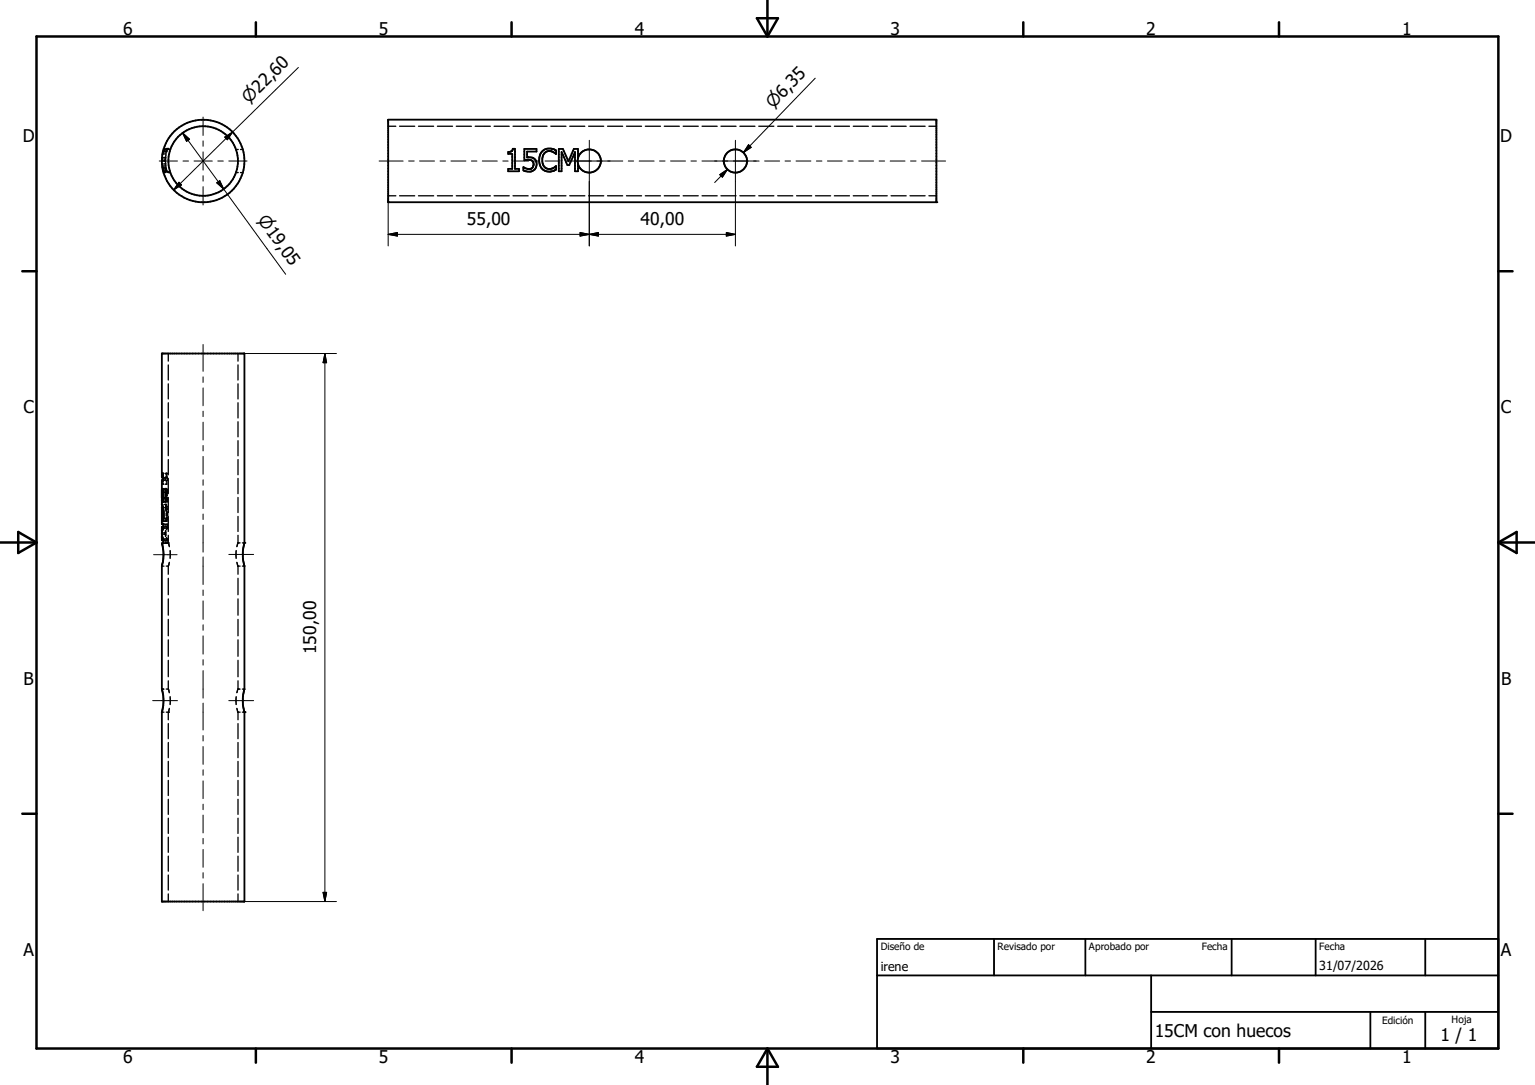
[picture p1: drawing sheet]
<svg xmlns="http://www.w3.org/2000/svg" width="297mm" height="210mm" viewBox="0 0 297 210" stroke-linecap="round" stroke-linejoin="round" font-family="sans-serif">
<g fill="none" stroke="#000" stroke-width=".25">
<path d="M31.3 31.2h.2M31.3 31.1h.2M31.3 30.9h.2M31.3 31h.2M31.3 31.7h.3M31.3 30.6h.3M31.3 32h.3M31.3 30.5h.3M31.4 32.2h.2M31.4 29.8h.3M31.4 32.5h.3M31.4 32.4h.2"/>
<path d="M31.4 32.6h.3M31.5 32.7h.2M31.5 29.4h.2M31.5 32.8h.2M31.5 29.3h.3M31.5 33h.3M31.5 29.2h.3M31.5 33.1h.3M31.6 33.1h.2M31.6 29.1h.2M31.6 33.2h.2M31.6 28.9h.5"/>
<path d="M31.6 33.4h.5M31.7 28.8h.2M31.8 31.2h.2M31.8 31.1h.2M31.8 31h.2M31.8 31.7h.3M31.8 30.6h.3M31.8 30.9h.2M31.8 32h.3M31.8 30.5h.3M31.9 32.2h.2M31.9 32.4h.2"/>
<path d="M31.9 29.8h.3M31.9 32.5h.2M31.9 32.5h.3M31.9 32.6h.3M32 32.7h.2M32 32.8h.2M32 29.3h.3M32 33h.3M32 31.3l.1 .4M32 29.2h.3M32 33.1h.3M32.1 30.6l-.1 .4"/>
<path d="M32.1 31.7v.5M32.1 33.1h.2M32.1 33.2h.2M32.1 29.1h.2M32.1 30v.6M32.2 28.8h.2M32.2 32.7l.1 .4M32.3 33.1v.1M32.3 33.2h.1M32.4 28.8l-.2 .6h-.2M32.4 28.8h.1M32.5 28.9h.4"/>
<path d="M32.5 33.4h.4M45.6 28.9h.5M45.6 33.4h.5M46.5 28.9h.5M46.5 33.4h.5M75.1 24.4h1.5M75.1 37.9h1.5M77.3 24.4h2.9M77.3 37.9h2.9M81 24.4h2.9M81 37.9h2.9M84.6 24.4h3"/>
<path d="M84.6 37.9h3M88.3 24.4h2.9M88.3 37.9h2.9M92 24.4h2.9M92 37.9h2.9M95.6 24.4h2.9M95.6 37.9h2.9M99.3 24.4h2.9M99.3 37.9h2.9M102.9 24.4h2.9M102.9 37.9h2.9M106.6 24.4h2.9"/>
<path d="M106.6 37.9h2.9M110.2 24.4h3M110.2 37.9h3M113.9 24.4h2.9M113.9 37.9h2.9M117.6 24.4h2.9M117.6 37.9h2.9M121.2 24.4h2.9M121.2 37.9h2.9M124.9 24.4h2.9M124.9 37.9h2.9M128.5 24.4h2.9"/>
<path d="M128.5 37.9h2.9M132.2 24.4h2.9M132.2 37.9h2.9M135.8 24.4h3M135.8 37.9h3M139.5 24.4h2.9M139.5 37.9h2.9M143.2 24.4h2.9M143.2 37.9h2.9M146.8 24.4h2.9M146.8 37.9h2.9M150.5 24.4h2.9"/>
<path d="M150.5 37.9h2.9M154.1 24.4h3M154.1 37.9h3M157.8 24.4h2.9M157.8 37.9h2.9M161.4 24.4h3M161.4 37.9h3M165.1 24.4h2.9M165.1 37.9h2.9M168.8 24.4h2.9M168.8 37.9h2.9M172.4 24.4h2.9"/>
<path d="M172.4 37.9h2.9M176.1 24.4h2.9M176.1 37.9h2.9M179.7 24.4h1.5M179.7 37.9h1.5M32.6 68.4v1.5M32.6 70.6v3M32.6 74.3v2.9M32.6 78v2.9M46.1 68.4v1.5M46.1 70.6v3M46.1 74.3v2.9"/>
<path d="M46.1 78v2.9M31.3 97.1h.1M31.3 98.3v.1M31.3 97.6h.2M31.3 98.4h.1M31.3 96.5h.1M31.3 96.5h.3M31.3 96.3h.3M31.4 98.5v.5M31.4 96.5h.1M31.4 97l-.1 .2h.3M31.4 96.3v.1"/>
<path d="M31.4 96.3h.3M31.4 94.6h.2M31.4 96.1h.1M31.4 94.9v.2M31.4 96.1v.2M31.4 96.9h.1M31.4 95.1l.1 .2M31.4 95.1h.3M31.5 98.3v.4M31.5 91.6v.3M31.5 92.2v.2M31.5 93v.2"/>
<path d="M31.5 93.5v.2h.2M31.5 95.5v.4M31.5 99.3v.6M31.5 94.6l.1 .3M31.5 91.6h.2M31.5 96.4l-.1 .5M31.5 98.3h.2M31.6 99.1h.1M31.6 99.8h.1M31.6 91.6v.3M31.6 92.2v.2h.2M31.6 93v.2"/>
<path d="M31.6 93.5v.2M31.6 95.3v.8M31.6 99.1v.7M31.6 94.6h-.2v.2M31.7 93h.2M31.7 92.5h.2M31.7 94.7h.2M31.7 97.1h.2M31.7 95.3h.2M31.8 96.5h.3M31.8 96.3h.2M31.8 97.6h.2"/>
<path d="M31.9 98.3h.1M31.9 94.6h.3M31.9 94.6h.2M31.9 96.3h.2M31.9 95.1h.3M32 92.4h.2M32 91.6h.3M32 97.6h.1M32 98.3h.1M32 92.4v.2M32 92.8v.2M32 94.7v.4"/>
<path d="M32 95.3v.5M32 96.1v.3M32 96.5h.1M32 97.6v.2M32 98v.3M32 97.7h.1M32 98.3l.1 .1M32.1 96.4h.1M32.1 95.6h.1M32.1 96.5l-.1 .6M32.1 95.4v-.1h.2v.6M32.1 95.6v.4"/>
<path d="M32.1 96.4v.1M32.1 97.7v.1M32.1 97.8h.1M32.1 97.7h.1M32.1 98.4h.1M32.1 97.1l-.3 .1M32.1 98.5l.1 .5M32.1 96.5h.1M32.1 97.1h.1M32.1 98h.1M32.1 98.5h.1M32.1 98l.2 .7"/>
<path d="M32.1 98.5l.1 .4M32.1 94.6v.2M32.1 96.3v.1M32.1 97v.1M32.2 94.7h.2v.8M32.2 91.6v.3M32.2 92.2v.2M32.2 94.9v.2M32.2 96.2l-.1 .1M32.2 92.5h.2M32.2 95.1v.2M32.2 92.4h.1"/>
<path d="M32.2 95.9h.1M32.2 93.5v.2M32.2 95.5v.4M32.2 99.3v.6M32.2 96.1v.1M32.2 98h.1M32.2 94.6l.1 .3M32.2 98l.2 .7M32.2 91.6v.4M32.3 96.5v.6M32.3 92.3h.1M32.3 96.5l-.1 .4"/>
<path d="M32.3 91.6h.1M32.3 91.6v.8M32.3 93v.7h-.3M32.3 96.4v.1M32.3 99.3v.6M32.3 92.4l.1 .1M32.3 95.3v.8M32.3 99.1v.7M32.4 92.5h.1M32.4 99.1h.1M32.4 92.5v.2M32.4 92.8v.2h-.2v.2"/>
<path d="M32.4 96.3v.8h-.2M32.4 99.1v.8M32.6 81.6v3M32.6 85.3v2.9M32.6 89v2.9M32.6 92.6v3M32.6 96.3v2.9M32.6 100v2.9M46.1 81.6v3M46.1 85.3v2.9M46.1 89v2.9M46.1 92.6v3"/>
<path d="M46.1 96.3v2.9M46.1 100v2.9M31.3 103.3h.1M31.3 109.6h.4M31.3 103.3h.2M31.3 103v.2M31.3 103.3v.2h.3M31.3 103.5v.1M31.3 103.1h.3M31.4 100.9h.1M31.4 100.9h.4M31.4 100.7h.1"/>
<path d="M31.4 100.7v.2M31.4 100.4v.2M31.4 100.4h.3M31.4 100.1v.3M31.5 100.7v.2M31.5 100.3v.2M31.5 100.3h.4M31.6 100.1h.1M31.6 100.1l-.1 .2M31.6 100.9h.2M31.7 102h.2M31.7 104.6h.2"/>
<path d="M31.7 101.5h.2M31.7 102.2h.2M31.7 104.3h.2M31.7 105.2h.2M31.8 103.3h.2M31.8 103.1h.3M31.8 103.5h.3M31.9 100.4h.3M32 101.5v.1M32 101.8v.2M32 102.7v.2M32 103.6v.2"/>
<path d="M32 104.6v.2M32 104.9l.1 .3M32 105.1h.2M32 102.9l.1 .2M32.1 102h.2M32.1 103.1v.1M32.1 103.3v.2M32.1 103.5l-.1 .2M32.1 104.6h.2M32.1 102.9v.8M32.1 104.2l.1 .4M32.1 100.7v.2h.2l.1-.2"/>
<path d="M32.1 100.6h.1M32.2 101.5h.2v.2M32.2 109.6h.4v1.6M32.2 102.2h.2M32.2 104.3h.2M32.2 100.9h.1M32.2 100.4l-.1 .2M32.2 100.3h.2M32.2 100.1v.3M32.2 100.7v.2h-.3M32.2 104l.2 .3M32.2 100.5h.1"/>
<path d="M32.2 102l-.1 .3M32.2 100.7v.2M32.3 100.1v.1M32.3 100.2l-.1 .3M32.3 102h.1M32.3 104.6h.1M32.3 101.5v.1M32.3 101.8v.2M32.3 104.6v.2M32.3 105v.2M32.3 100.1v.4M32.4 105.1h.2"/>
<path d="M32.4 100.3v.2M32.4 102v.2M32.4 104.3v.3M32.4 104.9v.3h-.2M32.4 102.2l-.2 .4M32.4 100.1v.2M32.6 105.1h.1M32.6 105.1l.2 .7M32.6 103.6v1.5M32.6 111.9v3.2M32.6 115.9v3.2M32.6 119.9v3.2"/>
<path d="M32.8 108.8l-.2 .7M32.9 106.6v1.5M45.7 106.6v1.5M45.8 108.8l.3 .8M46.1 105.1h.1M46.1 103.6v1.5M46.1 109.6v1.6M46.1 111.9v3.2M46.1 115.9v3.2M46.1 119.9v3.2M46.1 105.1l-.3 .7M46.1 105.1h.4"/>
<path d="M46.1 109.6h.4M46.9 105.1h.4M46.9 109.6h.4M31.3 133.4h.4M31.3 137.9h.4M32.2 133.4h.4M32.2 137.9h.4M32.6 137.9h.1M32.6 133.4l.2 .7M32.6 123.9v3.1M32.6 127.8v3.2M32.6 131.8v1.6"/>
<path d="M32.6 137.9v1.4M32.8 137.1l-.2 .7M32.9 134.9v1.5M45.7 134.9v1.5M45.8 137.1l.3 .8M46 133.4l-.2 .7M46.1 133.4h.1M46.1 123.9v3.1M46.1 127.8v3.2M46.1 131.8v1.6M46.1 137.9v1.4M46.1 133.4h.4"/>
<path d="M46.1 137.9h.4M46.9 133.4h.4M46.9 137.9h.4M32.6 140.1v2.9M32.6 143.7v3M32.6 147.4v2.9M32.6 151.1v2.9M32.6 154.7v2.9M32.6 158.4v2.9M46.1 140.1v2.9M46.1 143.7v3M46.1 147.4v2.9"/>
<path d="M46.1 151.1v2.9M46.1 154.7v2.9M46.1 158.4v2.9M32.6 162.1v2.9M32.6 165.7v2.9M32.6 169.4v2.9M32.6 173v1.5M46.1 162.1v2.9M46.1 165.7v2.9M46.1 169.4v2.9M46.1 173v1.5"/>
</g>
<g fill="none" stroke="#000" stroke-width=".36">
<path d="M75.1 23.2h106.1v15.9h-106.1zM99 29.3h.1M99 29.3l.2-.5h.4v3.9h.8v.4h-2.1v-.4h.8v-2.9h-.8v-.4l.7-.1M101.3 32.4v.6a1.62 1.62 0 0 0 2.5-1.2 1.34 1.34 0 0 0-1.7-1.3h-.1v-1.2h1.8v-.5h-2.4v2.2a1.54 1.54 0 0 1 1.8 .3v.7l-.1 .4-.3 .2M101.3 32.4h.1M101.3 32.4l.8 .3M102.1 32.7h.1M102.7 32.7h-.6M107.4 32.3h.1M107.6 32.2l-.2 .1M107.6 32.2h.1M107.6 32.2v.6a2.09 2.09 0 0 1-2.4 .1 2.09 2.09 0 0 1-.9-2.3 1.94 1.94 0 0 1 2.4-1.8l.9 .3v.7a1.64 1.64 0 0 0-2.3-.1 2.45 2.45 0 0 0-.2 2.1 1.44 1.44 0 0 0 2.3 .5"/>
<path d="M111.8 30.6a2.25 2.25 0 0 1 1.8-1.6 2.25 2.25 0 0 1 2.2 .8 2.25 2.25 0 0 1-.8 3.4 2.25 2.25 0 0 1-3.2-1.5M111.8 30.6v1.1M111.8 30.6v-1.8h-.8l-1 2.4-1.1-2.4h-.8v4.3h.6v-3.7l1.1 2.6h.3l1.2-2.6v3.7h.5v-1.4M31.3 94.7h.4v2.4h-.2v-1.8M31.3 96.3h.1M31.3 97.7h.1a5.5 5.5 0 0 1 .2 3.2h-.2M31.3 97.7l.2 .6M31.3 98.3h.1M31.4 98.3l.1 .9-.1 1.7M31.4 92.4v-.8h.1l.1 .8M31.5 98.3h-.2v3.2h.4v.7a1.69 1.69 0 0 0 0 2.1v.9h-.4l.2 .5a8 8 0 0 1-.2 3.8M31.6 93v-.6h-.3v-24h16v36.7a7.9 7.9 0 0 0 0 4.4"/>
<path d="M31.6 92.4v.1M31.6 92.5l.1 .5h-.4v3.5M31.7 95.3h-.4v2.4M31.3 109.6v23.8M31.3 104l.2 .6M31.3 103.6v1h.4M31.4 100.9h.2M31.5 102l-.2 .6M31.6 101.5v.5M31.6 104.6v.6M31.7 102h-.4v1M47.3 109.6v23.8a7.6 7.6 0 0 0 0 4.4"/>
<path d="M31.3 133.4a7.6 7.6 0 0 1 0 4.4v36.7h16v-36.6M169.7 188.8h120.2M169.7 181.7h120.2v21.3h-120.2zM192.3 181.7v7.1M210 181.7v7.1M222.7 195.9h67.2M222.7 188.8v14.2M238.3 181.7v7.1M254.6 181.7v7.1M265.2 195.9v7.1M275.8 181.7v7.1M275.8 195.9v7.1"/>
<circle cx="39.3" cy="31.2" r="8"/>
<circle cx="39.3" cy="31.2" r="6.7"/>
<circle cx="142.3" cy="31.2" r="2.24"/>
</g>
<g fill="#000">
<circle cx="75.1" cy="39.1" r=".18"/>
<circle cx="181.2" cy="39.1" r=".18"/>
<circle cx="31.3" cy="96.5" r=".18"/>
<circle cx="31.3" cy="92.4" r=".18"/>
<circle cx="31.3" cy="93" r=".18"/>
<circle cx="31.3" cy="101.5" r=".18"/>
<circle cx="47.3" cy="105.1" r=".18"/>
<circle cx="31.3" cy="133.4" r=".18"/>
<circle cx="47.3" cy="137.9" r=".18"/>
</g>
<g fill="none" stroke="#000" stroke-width=".48">
<path d="M7.1 7.1h282.8v195.9h-282.8zM49.5 4.3v2.8M99 4.3v2.8M146.5 3.5h4l-2 3.6zM148.5 0v7.1M198 4.3v2.8M247.5 4.3v2.8M4.3 52.5h2.8M289.9 52.5h2.8M0 105h7.1M3.5 103l3.6 2-3.6 2zM289.9 105h7.1"/>
<path d="M289.9 105l3.6-2v4zM4.3 157.5h2.8M289.9 157.5h2.8M49.5 203v2.7M99 203v2.7M148.5 203v7M148.5 203l2 3.5h-4zM198 203v2.7M247.5 203v2.7"/>
</g>
<g fill="none" stroke="#000" stroke-width=".19">
<path d="M57.7 13.1l-12.7 12.5M157.7 15.1l-13.9 14.4M30.8 31.2h3.5M34.6 35.3l.5 .5-1.5 1zM35.3 25.7l8 10.9M35.3 25.7l1.4 1.3-.6 .4zM35.4 31.2h1.1M37.5 31.2h3.6M39.3 22.7v3.5M39.3 27.3v1M39.3 29.4v3.5M39.3 34v1.1"/>
<path d="M39.3 36.1v3.6M41.9 35.4l.6-.4 .8 1.6zM42.1 31.2h1.1M43.3 36.6l12 16.5M43.5 26.5l1.5-.9-1 1.5zM44.3 31.2h3.5M45 25.6l-11.4 11.2M73.4 31.2h4.6M75.1 39.1v8.5M79.1 31.2h1M81.2 31.2h2.9M85.1 31.2h1.1"/>
<path d="M87.3 31.2h2.8M91.2 31.2h1.1M93.3 31.2h2.9M97.3 31.2h1M99.4 31.2h2.9M103.4 31.2h1M105.5 31.2h2.9M109.4 31.2h11.1M114 27.2v20.4M121.6 31.2h1M123.7 31.2h2.9M127.6 31.2h1.1"/>
<path d="M129.7 31.2h2.9M133.7 31.2h1M135.8 31.2h11.1M139.3 33.8l1.4-1-.9 1.5zM140.7 32.8l-2.4 2.5M142.3 27.2v20.4M144.8 28l.5 .5-1.5 1zM145.1 28.3l-1.3 1.2M148 31.2h2.9M151.9 31.2h1.1M154 31.2h2.9M158 31.2h1"/>
<path d="M160.1 31.2h2.9M164 31.2h1.1M166.2 31.2h2.8M170.1 31.2h1.1M172.2 31.2h2.9M176.2 31.2h1M178.3 31.2h4.7M75.1 45.4h67.2M75.1 45.4l1.8-.4v.7zM112.2 45l1.8 .4-1.8 .3zM114 45.4l1.8-.4v.7zM140.5 45l1.8 .4-1.8 .3z"/>
<path d="M39.3 66.7v5.2M39.3 73v1M39.3 75.1v3.4M39.3 79.6v1M47.3 68.4h17.8M62.9 68.4v106.1M62.9 68.4l.3 1.8h-.7zM39.3 81.7v3.5M39.3 86.2v1.1M39.3 88.3v3.5M39.3 92.9v1M39.3 95v3.5"/>
<path d="M39.3 99.5v1.1M29.7 107.4h4.6M39.3 101.6v5.3M39.3 107.8v5.3M39.3 114.2v1.1M39.3 116.3v3.6M44.3 107.3h4.8M29.5 135.6h4.8M39.3 120.9v1.1M39.3 123.1v3.5M39.3 127.7v1.1M39.3 129.8v5.3"/>
<path d="M39.3 136.1v5.2M44.3 135.6h4.8M39.3 142.4v1M39.3 144.5v3.5M39.3 149v1.1M39.3 151.1v3.5M39.3 155.7v1M39.3 157.8v3.4M39.3 162.3v1.1M39.3 164.4v3.5M39.3 168.9v1.1M39.3 171.1v5.2"/>
<path d="M47.3 174.5h17.8M62.5 172.7h.7l-.3 1.8z"/>
</g>
<path d="M34.6 35.3l.5 .5-1.5 1zM35.3 25.7l1.4 1.3-.6 .4zM41.9 35.4l.6-.4 .8 1.6zM43.5 26.5l1.5-.9-1 1.5zM139.3 33.8l1.4-1-.9 1.5zM144.8 28l.5 .5-1.5 1zM75.1 45.4l1.8-.4v.7zM112.2 45l1.8 .4-1.8 .3zM114 45.4l1.8-.4v.7zM140.5 45l1.8 .4-1.8 .3zM62.9 68.4l.3 1.8h-.7zM62.5 172.7h.7l-.3 1.8z" fill="#000" stroke="#000" stroke-width=".19"/>
<g font-size="3.4">
<text x="23.8" y="6.8">6</text>
<text x="73.3" y="6.8">5</text>
<text x="122.9" y="6.8">4</text>
<text x="172.3" y="6.8">3</text>
<text x="221.8" y="6.8">2</text>
<text x="271.3" y="6.8">1</text>
<text x="50.1" y="18.2" transform="rotate(-45 50.1 18.2)">2 ,60</text>
<text x="4.4" y="27.5">D</text>
<text x="290.3" y="27.5">D</text>
<text x="90.3" y="43.6">55,00</text>
<text x="124" y="43.6">40,00</text>
<text x="4.5" y="80">C</text>
<text x="290.4" y="80">C</text>
<text x="61.2" y="126.6" transform="rotate(-90 61.2 126.6)">150,00</text>
<text x="4.5" y="132.5">B</text>
<text x="290.4" y="132.5">B</text>
<text x="4.5" y="185">A</text>
<text x="290.4" y="185">A</text>
<text x="223.4" y="200.7">15CM con huecos</text>
<text x="278.7" y="201.5">1 / 1</text>
<text x="23.8" y="205.7">6</text>
<text x="73.3" y="205.7">5</text>
<text x="122.9" y="205.7">4</text>
<text x="172.3" y="205.7">3</text>
<text x="221.8" y="205.7">2</text>
<text x="271.3" y="205.7">1</text>
</g>
<g font-size="3.2">
<text x="48.2" y="20.1" transform="rotate(-44 48.2 20.1)">n</text>
<text x="149.6" y="21.1" transform="rotate(-46 149.6 21.1)">n6,35</text>
<text x="49.7" y="42.6" transform="rotate(54 49.7 42.6)">n19,05</text>
</g>
<g font-size="2.4">
<text x="170.4" y="188">irene</text>
<text x="255.3" y="187.7">31/07/2026</text>
</g>
<g font-size="1.9">
<text x="170.4" y="184">Diseño de</text>
<text x="193" y="183.9">Revisado por</text>
<text x="210.7" y="183.9">Aprobado por</text>
<text x="232.5" y="183.9">Fecha</text>
<text x="255.3" y="183.9">Fecha</text>
<text x="280.8" y="198">Hoja</text>
<text x="267.4" y="198.2">Edición</text>
</g>
</svg>
